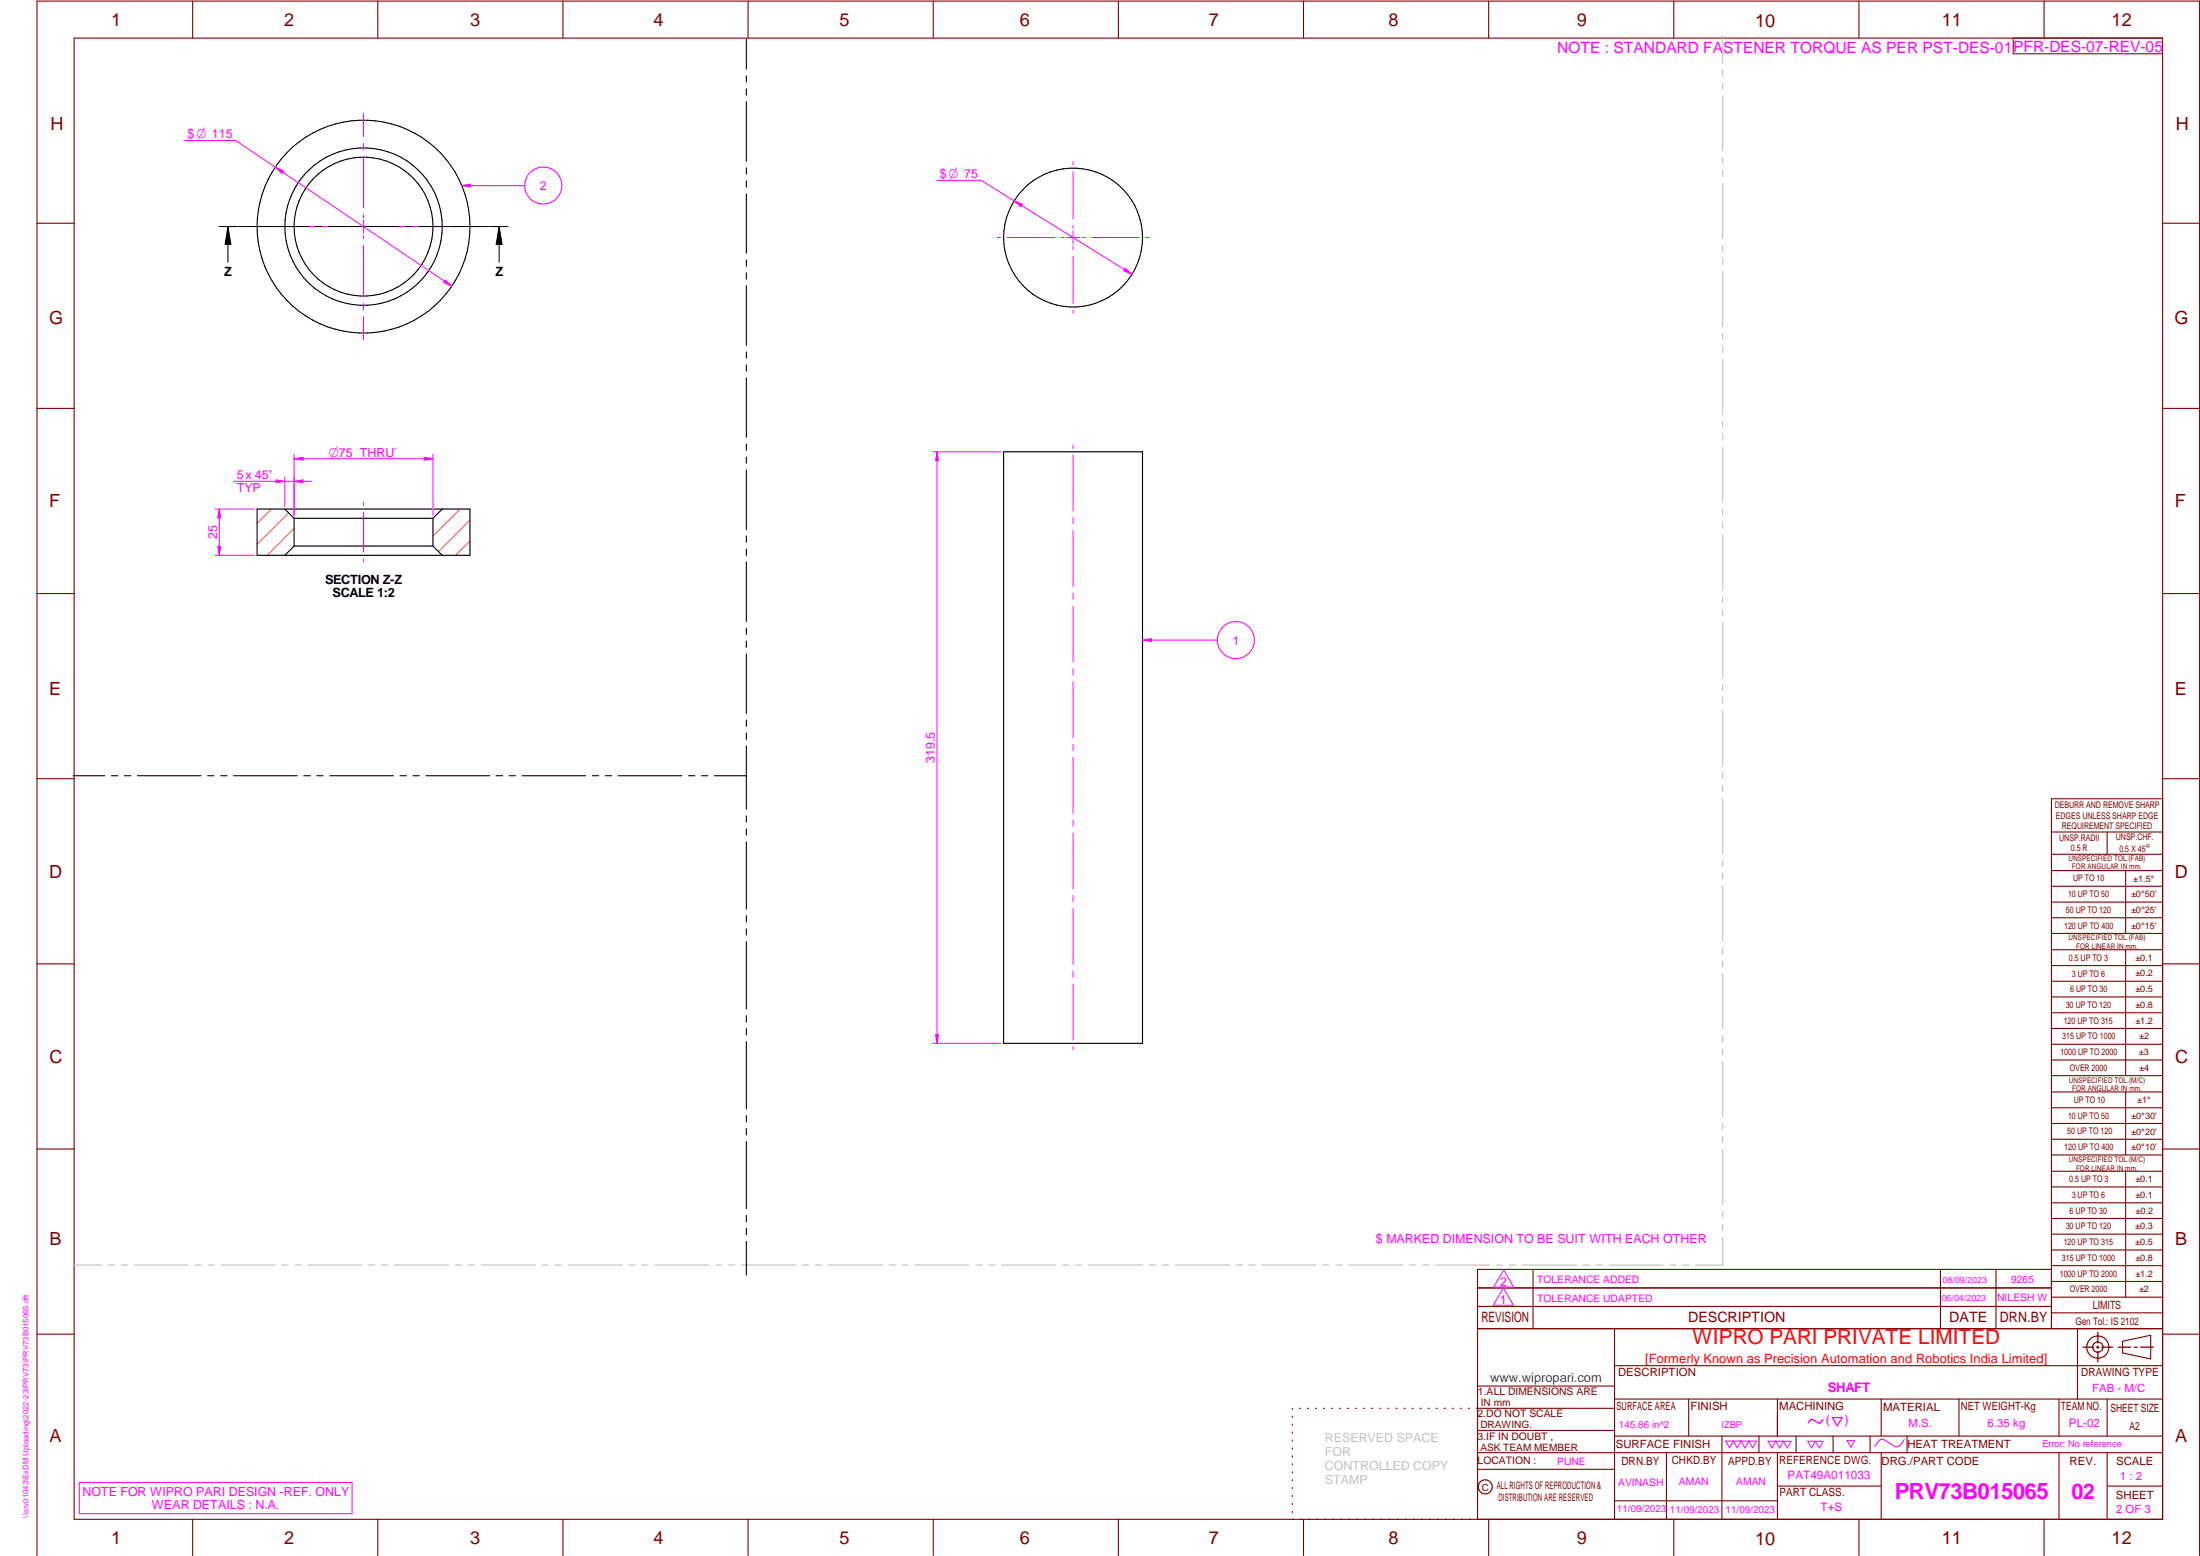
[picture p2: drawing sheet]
<svg xmlns="http://www.w3.org/2000/svg" width="594mm" height="420mm" viewBox="0 0 594 420" stroke-linecap="round" stroke-linejoin="round" font-family="sans-serif">
<g fill="none" stroke="#800000" stroke-width=".3">
<path d="M20 10.3h564v400h-564zM52 .3v10M102 .3v10M152 .3v10M202 .3v10M252 .3v10M302 .3v10M352 .3v10M402 .3v10M452 .3v10M502 .3v10M543.6 10.3v4.2h40.4"/>
<path d="M552 .3v10M10 60.3h10M584 60.3h10M10 110.3h10M584 110.3h10M10 160.3h10M584 160.3h10M10 210.3h10M584 215.7h-30v143.1M584 210.3h10M554 224.7h30M554 230.7h30"/>
<path d="M554 235.1h30M554 239.3h30M569 224.7v6M574 235.1v17M554 243.6h30M554 247.8h30M554 252.1h30M554 256.5h30M574 256.5v33.9M10 260.3h10M554 260.7h30M554 265h30"/>
<path d="M554 269.2h30M554 273.5h30M554 277.7h30M584 260.3h10M554 282h30M554 286.2h30M554 290.4h30M554 294.9h30M554 299.1h30M574 294.9v17M10 310.3h10M554 303.4h30"/>
<path d="M554 307.6h30M554 311.9h30M554 316.3h30M574 316.3v34M584 310.3h10M554 320.5h30M554 324.8h30M554 329h30M554 333.2h30M554 337.5h30M399 358.8h185M399 352.8h155"/>
<path d="M399 347.8h155M414 342.8v16M436 358.8v51.5M524 342.8v16M539 342.8v16M554 341.8h30M554 346h30M554 350.3h30M554 354.5h30M554 342.8h-155v67.5M561 358.8v19M10 360.3h10"/>
<path d="M399 374.3h37M436 377.8h148M456 377.8v10M480 377.8v10M508 377.8v10M529 377.8v10M556 377.8v10M569 377.8v10M573.2 362.2l7.6-1.6v6.3l-7.6-1.6zM584 368.8h-148M584 360.3h10M349 380.3v.3"/>
<path d="M349 382.4v.3M349 384.6v.3M349 386.7v.3M349 388.8v.3M349 391v.3M349 393.1v.3M349 395.3v.3M349 397.4v.3M349 399.5v.3M350.9 380.3h.2M353.1 380.3h.2M355.2 380.3h.3"/>
<path d="M357.4 380.3h.3M359.6 380.3h.3M361.7 380.3h.3M363.9 380.3h.3M366.1 380.3h.3M368.3 380.3h.2M370.4 380.3h.3M372.6 380.3h.3M374.8 380.3h.3M376.9 380.3h.4M379.1 380.3h.3M381.3 380.3h.3"/>
<path d="M383.4 380.3h.4M385.6 380.3h.3M387.8 380.3h.3M390 380.3h.3M392.2 380.3h.3M394.3 380.3h.3M396.5 380.3h.3M398.7 380.3h37.3M399 392.3h185M399 386.2h37M399 396.7h37M436 387.8h148"/>
<path d="M450 392.3v18M465 387.8v22.5M475 387.8v4.5M480 392.3v18M485 387.8v4.5M495 387.8v4.5M505 387.8v4.5M508 392.3v18M515 387.8v4.5M556 392.3v18M569 392.3v18M52 410.3v9.7"/>
<path d="M102 410.3v9.7M152 410.3v9.7M202 410.3v9.7M252 410.3v9.7M302 410.3v9.7M349 401.7v.3M349 403.8v.4M349 406v.3M349 408.1v.3M352 410.3v9.7M402 410.3v9.7M436 405.3h44"/>
<path d="M452 410.3v9.7M480 401.3h28M502 410.3v9.7M552 410.3v9.7M569 401.3h15M10 420v-419.7h584v419.7"/>
<circle cx="566.5" cy="363.7" r="1.39"/>
<circle cx="566.5" cy="363.8" r="3"/>
<circle cx="401.1" cy="401.5" r="1.9"/>
</g>
<g fill="none" stroke="#f0f" stroke-width=".27">
<path d="M98.2 30.7v6.2M98.2 38.7v1.7M98.2 42.2v14M98.2 58v.8M98.2 59.4v3.6M67.7 61.2h6.2M75.7 61.2h1.7M79.2 61.2h14M94.9 61.2h.9M96.4 61.2h3.6M98.2 63.6v.8M98.2 66.2v14"/>
<path d="M100.6 61.2h.8M103.2 61.2h14M118.9 61.2h1.7M122.5 61.2h6.2M98.2 82v1.7M98.2 85.5v6.2M58 137.5h10.7M98.2 135.7v.9M98.2 138.3v10.8M58 149.9h10.7M58.8 147.5h.8l-.4 2.4zM98.2 150.9v.8"/>
<path d="M406 347.8l2.7 4.6h-5.4zM406.1 342.9l2.7 4.7h-5.5zM466 389.1h8.3l-1 1.8-1-1.8-1.1 1.8-1.1-1.8-1 1.8-1-1.8-1 1.8zM477.4 389.2h6.3l-1.1 1.8-1-1.8-1 1.8-1.1-1.8-1 1.8zM488.1 389.2h4.2l-1 1.8-1.1-1.8-1 1.8zM498.8 389h2l-1 1.8zM514.2 388.7l-1 1.4a1.2 1.2 0 0 1-1.8 .3l-1.8-1.2a1.58 1.58 0 0 0-1.6-.5 1.58 1.58 0 0 0-1.2 1.1l-.6 .9M21.4 400.3h73.7v8.4h-73.7z"/>
</g>
<path d="M566.5 359.7v3M562.5 363.8h2.9M566.1 363.8h.7M566.5 363.4v.7M566.5 364.9v2.8M567.6 363.8h2.9M572 363.8h3.4M576.3 363.8h.8M578 363.8h3.5" fill="none" stroke="#800000" stroke-width=".34"/>
<g fill="none" stroke="#c0c0c0" stroke-width=".3">
<path d="M465.2 9.6v7.5M465.2 18.8v1.8M465.2 22.4v1.6M465.2 25.9v14.9M465.2 42.5v1.8M465.2 46.1v1.7M465.2 49.6v14.9M465.2 66.3v1.7M465.2 69.8v1.7M465.2 73.3v14.9M465.2 90v1.7M465.2 93.5v1.7"/>
<path d="M465.2 97v14.9M465.2 113.7v1.7M465.2 117.2v1.7M465.2 120.7v14.9M465.2 137.4v1.7M465.2 140.9v1.7M465.2 144.4v14.9M465.2 161.1v1.7M465.2 164.6v1.7M465.2 168.1v14.9M465.2 184.8v1.7M465.2 188.3v1.7"/>
<path d="M465.2 191.8v15M465.2 208.5v1.7M465.2 212v1.7M465.2 215.5v15M465.2 232.2v1.7M465.2 235.8v1.6M465.2 239.2v15M465.2 255.9v1.8M465.2 259.5v1.7M465.2 263v14.9M465.2 279.7v1.7M465.2 283.2v1.7"/>
<path d="M465.2 286.7v14.9M465.2 303.4v1.7M465.2 306.9v1.7M465.2 310.4v14.9M465.2 334.1v7.5h-7.3M465.2 327.1v1.7M465.2 330.6v1.7M20.1 341.6h7.4M29.2 341.6h1.7M32.8 341.6h1.7M36.2 341.6h14.7M52.7 341.6h1.7"/>
<path d="M56.2 341.6h1.7M59.7 341.6h14.6M76.1 341.6h1.7M79.6 341.6h1.7M83.1 341.6h14.6M99.5 341.6h1.8M103 341.6h1.7M106.5 341.6h14.7M123 341.6h1.7M126.4 341.6h1.8M130 341.6h14.6M146.4 341.6h1.7"/>
<path d="M149.9 341.6h1.7M153.4 341.6h14.6M169.8 341.6h1.7M173.3 341.6h1.7M176.8 341.6h14.6M193.2 341.6h1.7M196.7 341.6h1.8M200.2 341.6h14.7M216.7 341.6h1.6M220.2 341.6h1.7M223.6 341.6h14.7M240.1 341.6h1.7"/>
<path d="M243.6 341.6h1.7M247.1 341.6h14.6M263.5 341.6h1.7M267 341.6h1.7M270.5 341.6h14.7M286.9 341.6h1.7M290.4 341.6h1.7M293.9 341.6h14.7M310.3 341.6h1.8M313.9 341.6h1.6M317.4 341.6h14.6M333.8 341.6h1.7"/>
<path d="M337.3 341.6h1.7M340.8 341.6h14.6M357.2 341.6h1.7M360.7 341.6h1.7M364.2 341.6h14.6M380.6 341.6h1.7M384.1 341.6h1.8M387.6 341.6h14.7M404.1 341.6h1.7M407.6 341.6h1.7M411 341.6h14.7M427.5 341.6h1.7"/>
<path d="M431 341.6h1.7M434.5 341.6h14.6M450.9 341.6h1.7M454.4 341.6h1.7"/>
</g>
<g fill="none" stroke="#000" stroke-width=".3">
<path d="M69.4 137.5h57.5v12.4h-57.5zM76.9 137.5l2.5 2.5M79.4 140h37.5M79.4 140v7.4M116.9 140v7.4M119.4 137.5l-2.5 2.5M79.4 147.4l-2.5 2.5M79.4 147.4h37.5M116.9 147.4l2.5 2.5"/>
<circle cx="98.2" cy="61.2" r="28.7"/>
<circle cx="98.2" cy="61.2" r="21.2"/>
<circle cx="98.2" cy="61.2" r="18.7"/>
</g>
<path d="M59.2 61.2h4.8M61.5 61.2l.9 4.8h-1.6zM61.5 61.2v9.6M64.2 61.2h19.1M85.1 61.2h1.7M88.6 61.2h19.1M109.5 61.2h1.7M113 61.2h19.1M132.4 61.2h4.8M134.8 61.2v9.6M134.8 61.2l.8 4.8h-1.6z" fill="none" stroke="#000" stroke-width=".27"/>
<path d="M61.5 61.2l.9 4.8h-1.6zM134.8 61.2l.8 4.8h-1.6z" fill="#000"/>
<path d="M73.3 137.5l-3.9 3.9M78 138.5l-8.6 8.5M124.2 137.5l-7.3 7.2M79.4 142.7l-7.3 7.2M126.9 140.4l-8.5 8.5M126.9 146.1l-3.8 3.8" fill="none" stroke="#ff8000" stroke-width=".27"/>
<path d="M58.8 147.5h.8l-.4 2.4z" fill="#f0f"/>
<path d="M59.2 137.5l.4 2.3h-.8z" fill="none" stroke="#f0f" stroke-width=".27"/>
<path d="M59.2 137.5l.4 2.3h-.8z" fill="#f0f"/>
<path d="M59.2 137.5v12.4M79.4 123.9l2.4-.4v.7zM79.4 122.7v16.5M116.9 122.7v16.5" fill="none" stroke="#f0f" stroke-width=".27"/>
<path d="M79.4 123.9l2.4-.4v.7z" fill="#f0f"/>
<path d="M114.5 123.5l2.4 .4-2.4 .3z" fill="none" stroke="#f0f" stroke-width=".27"/>
<path d="M114.5 123.5l2.4 .4-2.4 .3z" fill="#f0f"/>
<path d="M76.9 128.8v7.9M79.4 130l2.4-.4v.7zM79.4 123.9h37.5M79.4 128.8v10.4" fill="none" stroke="#f0f" stroke-width=".27"/>
<path d="M79.4 130l2.4-.4v.7z" fill="#f0f"/>
<path d="M74.5 129.6l2.4 .4-2.4 .3z" fill="none" stroke="#f0f" stroke-width=".27"/>
<path d="M74.5 129.6l2.4 .4-2.4 .3z" fill="#f0f"/>
<path d="M49.8 37.9h13.9l58.3 39.4M120.3 75.6l1.7 1.7-2.2-1.1zM63.1 130h21.1" fill="none" stroke="#f0f" stroke-width=".27"/>
<path d="M120.3 75.6l1.7 1.7-2.2-1.1z" fill="#f0f"/>
<path d="M74.3 45.1l2.3 1-.5 .7z" fill="none" stroke="#f0f" stroke-width=".27"/>
<path d="M74.3 45.1l2.3 1-.5 .7z" fill="#f0f"/>
<g fill="none" stroke="#000" stroke-width=".3">
<path d="M271 122h37.5v159.7h-37.5z"/>
<circle cx="289.8" cy="64.2" r="18.7"/>
</g>
<g fill="none" stroke="#f0f" stroke-width=".27">
<path d="M289.8 43.6v.9M289.8 46.3v12.8M269.3 64.1h.9M271.9 64.1h12.9M286.5 64.1h.9M288 64.1h3.6M289.8 62.4v3.6M289.8 60.9v.8M289.8 66.5v.9M289.8 69.2v12.8M292.2 64.1h.8M294.8 64.1h12.8"/>
<path d="M309.4 64.1h.9M289.8 83.8v.8M251.8 122h18.5M289.8 120.2v.9M289.8 122.9v15.1M289.8 139.8v1.7M289.8 143.3v15.1M289.8 160.2v1.7M289.8 163.7v15.1M289.8 180.6v1.7M289.8 184.1v15.1M289.8 201v1.7"/>
<path d="M289.8 204.5v15.1M289.8 221.4v1.7M289.8 224.9v15.1M289.8 241.8v1.7M289.8 245.3v15.1M252.6 279.4h.8l-.4 2.3zM289.8 262.2v1.7M289.8 265.7v15.1M251.8 281.7h18.5M289.8 282.6v.9"/>
</g>
<path d="M252.6 279.4h.8l-.4 2.3z" fill="#f0f"/>
<path d="M253 122l.4 2.4h-.8z" fill="none" stroke="#f0f" stroke-width=".27"/>
<path d="M253 122l.4 2.4h-.8z" fill="#f0f"/>
<path d="M252.9 48.7h12l40.8 25.3M303.9 72.4l1.8 1.6-2.3-.9zM253 122v159.7" fill="none" stroke="#f0f" stroke-width=".27"/>
<path d="M303.9 72.4l1.8 1.6-2.3-.9z" fill="#f0f"/>
<path d="M273.8 54.2l2.3 1-.4 .6z" fill="none" stroke="#f0f" stroke-width=".27"/>
<path d="M273.8 54.2l2.3 1-.4 .6z" fill="#f0f"/>
<g fill="none" stroke="#000" stroke-width=".3">
<path d="M201.5 10.6v8.1M201.5 20.5v1.7M201.5 24v1.7M201.5 27.5v16M201.5 45.3v1.7M201.5 48.8v1.7M201.5 52.3v16.1M201.5 70.2v1.7M201.5 73.7v1.7M201.5 77.2v16.1M201.5 95v1.7M201.5 98.6v1.6"/>
<path d="M201.5 102v16.1M201.5 119.9v1.7M201.5 123.4v1.7M201.5 126.9v16.1M201.5 144.7v1.7M201.5 148.3v1.6M201.5 151.7v16.1M201.5 169.6v1.7M201.5 173.1v1.7M201.5 176.6v16.1M201.5 194.4v1.7M201.5 198v1.6"/>
<path d="M19.8 209.5h8.5M30.1 209.5h1.7M33.6 209.5h1.7M37.1 209.5h17.2M56.1 209.5h1.7M59.6 209.5h1.7M63.1 209.5h17.2M82 209.5h1.8M85.5 209.5h1.7M89.1 209.5h17.1M108 209.5h1.7M111.5 209.5h1.7"/>
<path d="M115 209.5h17.2M134 209.5h1.7M137.5 209.5h1.7M141 209.5h17.2M160 209.5h1.7M163.4 209.5h1.8M167 209.5h17.1M185.9 209.5h1.7M189.4 209.5h1.7M192.9 209.5h8.6M201.5 201.4v17.1M201.5 220.3v1.7"/>
<path d="M201.5 223.8v1.7M201.5 227.3v18.2M201.5 247.3v1.7M201.5 250.8v1.7M201.5 254.3v18.2M201.5 274.2v1.8M201.5 277.7v1.7M201.5 281.3v18.1M201.5 301.2v1.7M201.5 304.7v1.8M201.5 308.2v18.2M201.5 328.2v1.7"/>
<path d="M201.5 331.7v1.7M201.5 335.2v9.1"/>
</g>
<path d="M124.7 50.1h17" fill="none" stroke="#f0f" stroke-width=".27"/>
<path d="M124.7 50.1l2.4-.4v.8z" fill="#f0f"/>
<g fill="none" stroke="#f0f" stroke-width=".27">
<path d="M124.7 50.1l2.4-.4v.8zM308.5 172.8h20.2"/>
<circle cx="146.7" cy="50.1" r="5"/>
</g>
<path d="M308.5 172.8l2.4-.3v.7z" fill="#f0f"/>
<g fill="none" stroke="#f0f" stroke-width=".27">
<path d="M308.5 172.8l2.4-.3v.7z"/>
<circle cx="333.7" cy="172.9" r="5"/>
</g>
<path d="M492.3 383.3l-.9 1-2-1h-.4l-.7 1M494.8 382.8h2.7l-1.4 2.2z" fill="none" stroke="#f0f" stroke-width=".34"/>
<text font-size="6" fill="#f0f" x="511.6" y="404.9">PRV73B015065</text>
<text font-size="5.9" fill="#f0f" x="559.4" y="404.8">02</text>
<text font-size="5.6" fill="#f00" x="457" y="363">WIPRO PARI PRIVATE LIMITED</text>
<g font-size="4.9" fill="#800000">
<text x="30" y="6.9">1</text>
<text x="76.7" y="6.9">2</text>
<text x="127" y="6.9">3</text>
<text x="176.5" y="6.9">4</text>
<text x="226.7" y="6.9">5</text>
<text x="275.4" y="6.9">6</text>
<text x="326.4" y="6.9">7</text>
<text x="375" y="6.9">8</text>
<text x="425.8" y="6.9">9</text>
<text x="473.9" y="7.3">10</text>
<text x="524.3" y="6.9">11</text>
<text x="570.2" y="6.9">12</text>
<text x="13.6" y="35.1">H</text>
<text x="587.6" y="35.1">H</text>
<text x="13.2" y="87.5">G</text>
<text x="587.2" y="87.5">G</text>
<text x="13.2" y="137">F</text>
<text x="587.2" y="137">F</text>
<text x="13.2" y="187.6">E</text>
<text x="587.2" y="187.6">E</text>
<text x="13.2" y="237">D</text>
<text x="587.2" y="237">D</text>
<text x="13.4" y="287.1">C</text>
<text x="587.4" y="287.1">C</text>
<text x="13.4" y="336.2">B</text>
<text x="587.4" y="336.2">B</text>
<text x="13.4" y="389.3">A</text>
<text x="587.4" y="389.3">A</text>
<text x="30" y="416.9">1</text>
<text x="76.7" y="416.9">2</text>
<text x="127" y="416.9">3</text>
<text x="176.5" y="416.9">4</text>
<text x="226.7" y="416.9">5</text>
<text x="275.4" y="416.9">6</text>
<text x="326.4" y="416.9">7</text>
<text x="375" y="416.9">8</text>
<text x="425.8" y="416.9">9</text>
<text x="473.9" y="417.3">10</text>
<text x="524.3" y="416.9">11</text>
<text x="570.2" y="416.9">12</text>
</g>
<g font-size="4.2" fill="#f0f">
<text x="420.5" y="14.3">NOTE : STANDARD FASTENER TORQUE AS PER PST-DES-01</text>
<text x="543.6" y="14">PFR-DES-07-REV-05</text>
</g>
<g font-size="3.9" fill="#800000">
<text x="400" y="357.1">REVISION</text>
<text x="455.9" y="357.1">DESCRIPTION</text>
<text x="526.4" y="357.1">DATE</text>
<text x="540" y="357.1">DRN.BY</text>
</g>
<text font-size="3.7" fill="#f0f" x="88.8" y="123.3">O75 THRU`</text>
<text font-size="3.6" fill="#f0f" x="493.6" y="375.8">SHAFT</text>
<text font-size="3.5" fill="#f00" x="444.3" y="368">[Formerly Known as Precision Automation and Robotics India Limited]</text>
<text font-size="3.5" fill="#00f" x="402.4" y="373.3">www.wipropari.com</text>
<g font-size="3.5" fill="#f0f">
<text x="493" y="384.6">(</text>
<text x="498.1" y="384.6">)</text>
</g>
<g font-size="3.4" fill="#f0f">
<text x="50.7" y="37.3">$O 115</text>
<text x="145.7" y="51.3">2</text>
<text x="253.8" y="48.1">$O 75</text>
<text x="63.9" y="129.4">5x 45v</text>
<text x="63.9" y="133">TYP</text>
<text x="58.6" y="145.6" transform="rotate(-90 58.6 145.6)">25</text>
<text x="332.8" y="174">1</text>
<text x="252.4" y="206.1" transform="rotate(-90 252.4 206.1)">319.5</text>
<text x="371.6" y="335.6">$ MARKED DIMENSION TO BE SUIT WITH EACH OTHER</text>
<text x="405.1" y="347.2">2</text>
<text x="405" y="352.1">1</text>
<text x="22.3" y="403.9">NOTE FOR WIPRO PARI DESIGN -REF. ONLY</text>
<text x="41" y="407.5">WEAR DETAILS : N.A.</text>
</g>
<g font-size="3.4">
<text x="60.6" y="74.4">Z</text>
<text x="133.8" y="74.4">Z</text>
<text x="87.8" y="157.7">SECTION Z-Z</text>
<text x="89.8" y="161.3">SCALE 1:2</text>
</g>
<g font-size="3.4" fill="#c0c0c0">
<text x="357.8" y="389.5">RESERVED SPACE</text>
<text x="357.8" y="393.3">FOR</text>
<text x="357.8" y="397">CONTROLLED COPY</text>
<text x="357.8" y="400.8">STAMP</text>
</g>
<g font-size="3.1" fill="#800000">
<text x="565.1" y="353.5">LIMITS</text>
<text x="437" y="371.6">DESCRIPTION</text>
<text x="562" y="371.7">DRAWING TYPE</text>
<text x="436.5" y="380.8">SURFACE AREA</text>
<text x="456.5" y="380.8">FINISH</text>
<text x="480.5" y="380.8">MACHINING</text>
<text x="508.5" y="380.9">MATERIAL</text>
<text x="529.5" y="380.7">NET WEIGHT-Kg</text>
<text x="556.5" y="380.7">TEAM NO.</text>
<text x="569.9" y="381.2">SHEET SIZE</text>
<text x="575" y="386.1">A2</text>
<text x="436.3" y="391">SURFACE FINISH</text>
<text x="437.8" y="395.5">DRN.BY</text>
<text x="451.4" y="395.4">CHKD.BY</text>
<text x="466.6" y="395.5">APPD.BY</text>
<text x="480.4" y="395.4">REFERENCE DWG.</text>
<text x="508.1" y="395.7">DRG./PART CODE</text>
<text x="515.1" y="391">HEAT TREATMENT</text>
<text x="558.9" y="395.5">REV.</text>
<text x="571.4" y="395.6">SCALE</text>
<text x="480.5" y="404">PART CLASS.</text>
<text x="571.4" y="404.7">SHEET</text>
</g>
<g font-size="3.1" fill="#f0f">
<text x="565" y="376">FAB - M/C</text>
<text x="515.4" y="385.4">M.S.</text>
<text x="536.7" y="385.3">6.35 kg</text>
<text x="558.7" y="385.2">PL-02</text>
<text x="482.7" y="399.4">PAT49A011033</text>
<text x="572.4" y="399.5">1 : 2</text>
<text x="491.6" y="408">T+S</text>
<text x="571.4" y="408.5">2 OF 3</text>
</g>
<text font-size="3" fill="#800000" x="579.5" y="230.1">°</text>
<g font-size="2.8" fill="#f0f">
<text x="415.1" y="346.4">TOLERANCE ADDED</text>
<text x="543" y="346.5">9265</text>
<text x="415.1" y="351.5">TOLERANCE UDAPTED</text>
<text x="539.3" y="351.4">NILESH W</text>
<text x="420.5" y="395.6">PUNE</text>
<text x="437" y="401.2">AVINASH</text>
<text x="453.3" y="400.9">AMAN</text>
<text x="468.8" y="401.1">AMAN</text>
</g>
<g font-size="2.8" fill="#800000">
<text x="560.4" y="357.7">Gen Tol.: IS 2102</text>
<text x="399.1" y="376.6">1.ALL DIMENSIONS ARE</text>
<text x="399" y="382.7">2.DO NOT SCALE</text>
<text x="399" y="388.7">3.IF IN DOUBT ,</text>
<text x="399" y="395.4">LOCATION :</text>
<text x="404.2" y="402">ALL RIGHTS OF REPRODUCTION &amp;</text>
<text x="404.7" y="405.4">DISTRIBUTION ARE RESERVED</text>
</g>
<g font-size="2.7" fill="#800000">
<text x="399.9" y="379.7">IN mm</text>
<text x="399.7" y="385.7">DRAWING.</text>
<text x="399.7" y="391.8">ASK TEAM MEMBER</text>
<text x="400.1" y="402.5">C</text>
</g>
<g font-size="2.7" fill="#f0f">
<text x="437.2" y="385.5">145.86 in^2</text>
<text x="436.6" y="408.4">11/09/2023</text>
<text x="450.9" y="408.5">11/09/2023</text>
<text x="466" y="408.6">11/09/2023</text>
</g>
<g font-size="2.5" fill="#800000">
<text x="554.9" y="218.3">DEBURR AND REMOVE SHARP</text>
<text x="555.2" y="221">EDGES UNLESS SHARP EDGE</text>
<text x="556.1" y="227.1">UNSP.RADII</text>
<text x="556.8" y="223.8">REQUIREMENT SPECIFIED</text>
<text x="571.4" y="226.9">UNSP.CHF.</text>
<text x="559.2" y="229.9">0.5 R</text>
<text x="572.3" y="230.1">0.5 X 45</text>
<text x="559.8" y="238">UP TO 10</text>
<text x="576.1" y="238.1">±1.5°</text>
<text x="558.5" y="242.2">10 UP TO 50</text>
<text x="575.5" y="242.3">±0°50'</text>
<text x="557.4" y="250.7">120 UP TO 400</text>
<text x="557.9" y="246.5">50 UP TO 120</text>
<text x="575.5" y="250.7">±0°15'</text>
<text x="575.5" y="246.5">±0°25'</text>
<text x="558.7" y="259.4">0.5 UP TO 3</text>
<text x="559.5" y="263.7">3 UP TO 6</text>
<text x="576.6" y="263.6">±0.2</text>
<text x="576.6" y="259.4">±0.1</text>
<text x="559" y="267.9">6 UP TO 30</text>
<text x="576.6" y="267.9">±0.5</text>
<text x="557.8" y="272.2">30 UP TO 120</text>
<text x="576.6" y="272.2">±0.8</text>
<text x="556.9" y="280.7">315 UP TO 1000</text>
<text x="557.3" y="276.4">120 UP TO 315</text>
<text x="576.6" y="276.4">±1.2</text>
<text x="577.7" y="280.7">±2</text>
<text x="556.4" y="284.9">1000 UP TO 2000</text>
<text x="577.6" y="284.9">±3</text>
<text x="558.9" y="289.2">OVER 2000</text>
<text x="577.7" y="289.3">±4</text>
<text x="560" y="297.9">UP TO 10</text>
<text x="577.1" y="297.9">±1°</text>
<text x="558.5" y="302.1">10 UP TO 50</text>
<text x="575.5" y="302.1">±0°30'</text>
<text x="557.4" y="310.6">120 UP TO 400</text>
<text x="558.2" y="306.3">50 UP TO 120</text>
<text x="575.5" y="310.6">±0°10'</text>
<text x="575.5" y="306.4">±0°20'</text>
<text x="558.8" y="319.2">0.5 UP TO 3</text>
<text x="559.4" y="323.4">3 UP TO 6</text>
<text x="576.6" y="319.2">±0.1</text>
<text x="576.6" y="323.5">±0.1</text>
<text x="558.9" y="327.7">6 UP TO 30</text>
<text x="576.7" y="327.7">±0.2</text>
<text x="557.8" y="332">30 UP TO 120</text>
<text x="576.6" y="332">±0.3</text>
<text x="556.8" y="340.5">315 UP TO 1000</text>
<text x="557.3" y="336.3">120 UP TO 315</text>
<text x="576.6" y="336.3">±0.5</text>
<text x="576.6" y="340.5">±0.8</text>
<text x="556.2" y="344.7">1000 UP TO 2000</text>
<text x="576.6" y="344.7">±1.2</text>
<text x="558.9" y="349">OVER 2000</text>
<text x="577.6" y="349">±2</text>
</g>
<g font-size="2.5" fill="#f0f">
<text x="464.9" y="385.5">IZBP</text>
<text x="551.5" y="390.8">Error: No reference</text>
</g>
<g font-size="2.4" fill="#f0f">
<text x="524.6" y="346.5">08/09/2023</text>
<text x="524.3" y="351.2">06/04/2023</text>
</g>
<g font-size="2.1" fill="#800000">
<text x="558.5" y="232.4">UNSPECIFIED TOL.(FAB)</text>
<text x="559.5" y="234.7">FOR ANGULAR IN mm.</text>
<text x="558.6" y="253.9">UNSPECIFIED TOL.(FAB)</text>
<text x="560.7" y="256.3">FOR LINEAR IN mm.</text>
<text x="558.7" y="292.3">UNSPECIFIED TOL.(M/C)</text>
<text x="559.6" y="294.7">FOR ANGULAR IN mm.</text>
<text x="558.7" y="313.7">UNSPECIFIED TOL.(M/C)</text>
<text x="560.6" y="316.1">FOR LINEAR IN mm.</text>
</g>
<text font-size="2.1" fill="#f0f" x="7.7" y="409.8" transform="rotate(-90 7.7 409.8)">\\srv01043\ExDM Uploading\2022-23\PRV73\PRV73B015065.dft</text>
</svg>
